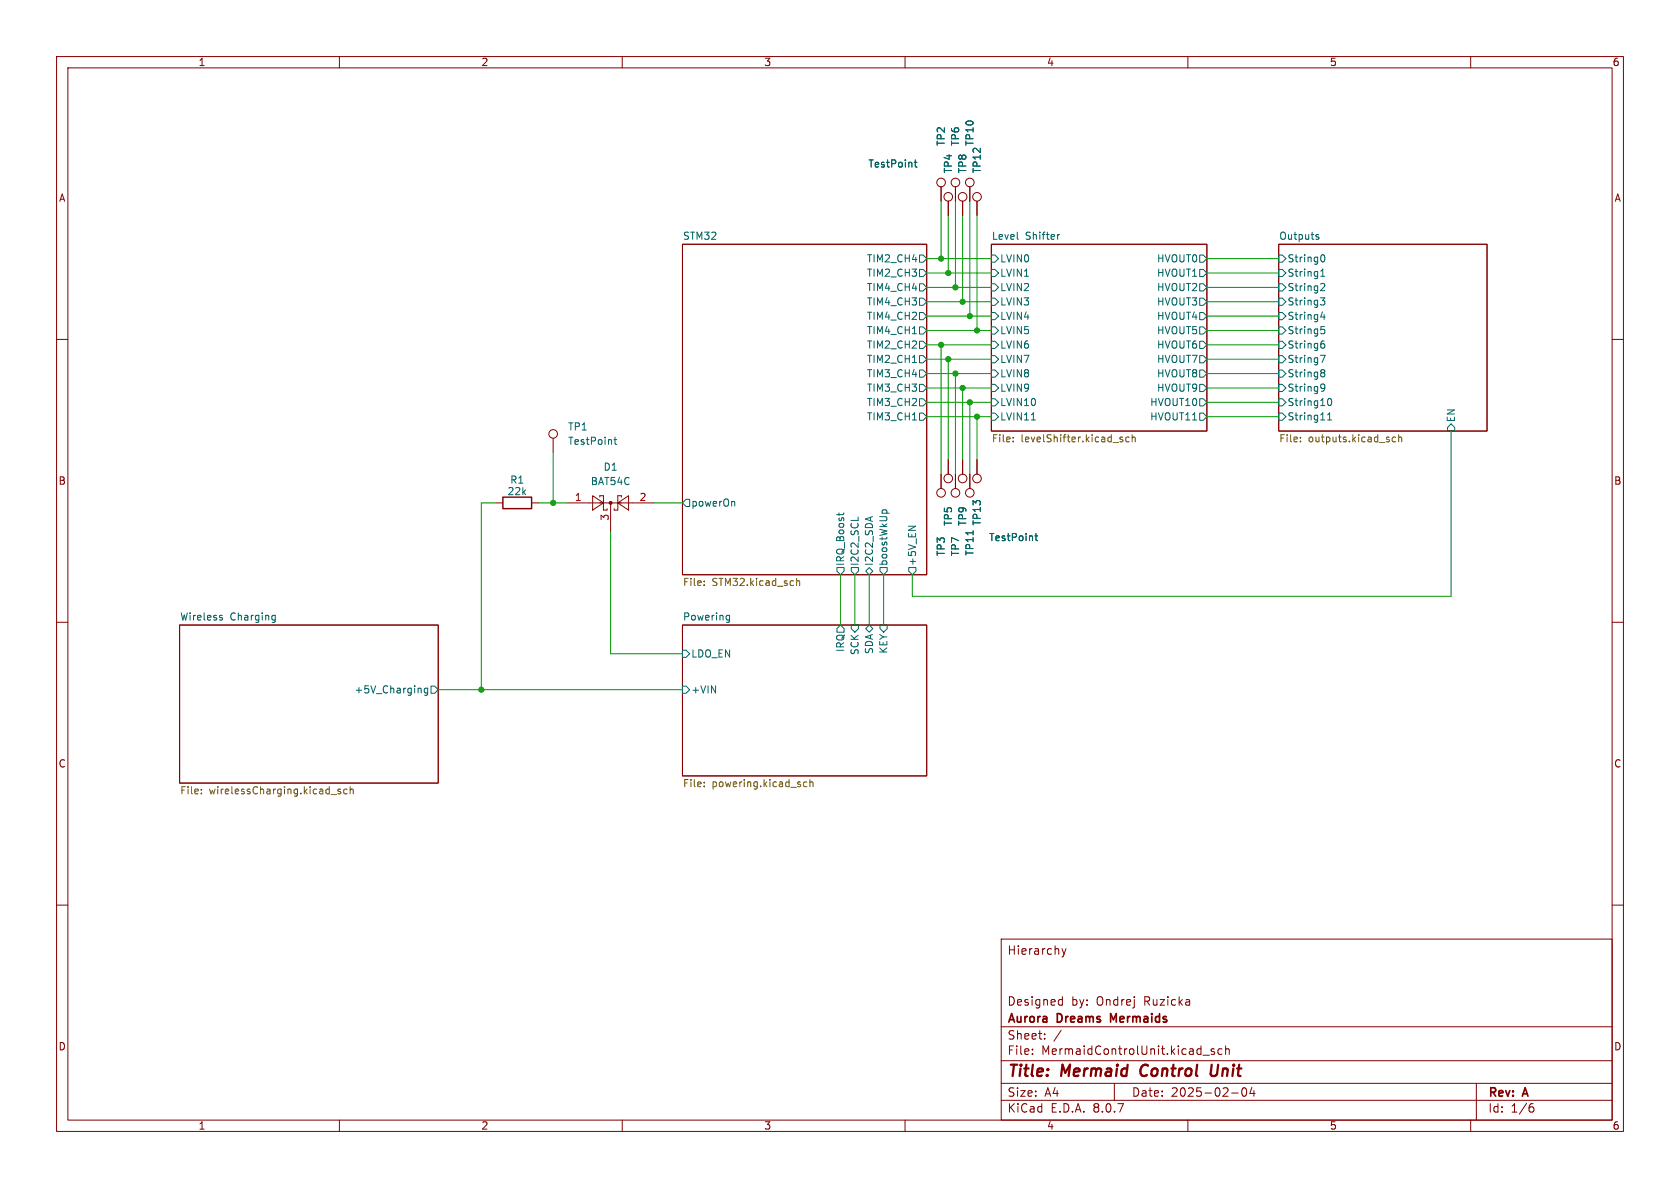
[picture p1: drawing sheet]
<svg xmlns="http://www.w3.org/2000/svg" width="297mm" height="210mm" viewBox="0 0 297 210" stroke-linecap="round" stroke-linejoin="round" font-family="sans-serif">
<g fill="none" stroke="#840000" stroke-width=".18">
<path d="M10 10h277v190h-277zM12 12h273v186h-273zM60 10v2M110 10v2M160 10v2M210 10v2M260 10v2M166.4 33v2.6M167.6 35.6v2.5M168.9 33v2.6M170.2 35.6v2.5M171.4 33v2.6"/>
<path d="M172.7 35.6v2.5M120.6 43.2h43.2v58.4h-43.2zM175.3 43.2h38.1v33h-38.1zM226.1 43.2h36.8v33h-36.8zM10 60h2M97.8 77.5v2.5M285 60h2M87.6 88.9h1.3M94 88.9h1.2M100.3 88.9h15.3M104.8 87.6l1.9 1.3-1.9 1.3zM106 87.9v-.3h.7v2.6h.6v-.3"/>
<path d="M107.9 88.9v5.1M109.2 88.9l1.9-1.3v2.6zM109.9 87.9v-.3h-.7v2.6h-.6v-.3M166.4 83.8v2.6M167.6 81.3v2.5M168.9 83.8v2.6M170.2 81.3v2.5M171.4 83.8v2.6M172.7 81.3v2.5M10 110h2M31.7 110.5h45.8v27.9h-45.8zM120.6 110.5h43.2v26.7h-43.2z"/>
<path d="M285 110h2M10 160h2M177 166h108v32h-108zM187.4 176.7l.4 .1M187.7 167.7l.4 1M187.8 176.2v1.5M187.8 177.6l-.4 .1M188.1 168.7l-.1 .4-.3 .1M188.5 167.7l-.4 1M285 160h2M60 198v2M110 198v2"/>
<path d="M160 198v2M177 194.5h108M177 191.5h108M177 187.5h108M177 181.5h108M182.5 186.3v.1M182.5 185.5v.1M184.7 183.6v.1M184.7 182.8v.1M187.6 182.1l-1.3 2M197 191.5v3M210 198v2"/>
<path d="M212.7 186.5h1.1M214.7 185.5l-.4-.1-.2 .2 .1 .2 .5 .2v.3h-.6M216 185.5l-.4-.1-.3 .3v.4l.2 .2h.5M216.7 185.5l.2-.1 .3 .1 .1 .9M216.7 184.9v1.5M217.7 193.2h1.2M219.7 192.4l.2-.1a.81 .81 0 0 1 .6 .6 .81 .81 0 0 1-.3 .8l-.2 .1a.81 .81 0 0 1-.3-1.4zM221.3 192.2l-.3 1.1h.9M221.7 192.8v1M260 198v2M261 191.5v6.5M270.6 195.7h.4l.2 .3-.1 .5-.5 .1"/>
<path d="M271 195.1l-.4 .1"/>
<circle cx="166.4" cy="32.3" r=".76"/>
<circle cx="167.6" cy="34.8" r=".76"/>
<circle cx="168.9" cy="32.3" r=".76"/>
<circle cx="170.2" cy="34.8" r=".76"/>
<circle cx="171.4" cy="32.3" r=".76"/>
<circle cx="172.7" cy="34.8" r=".76"/>
<circle cx="97.8" cy="76.7" r=".76"/>
<circle cx="166.4" cy="87.1" r=".76"/>
<circle cx="167.6" cy="84.6" r=".76"/>
<circle cx="168.9" cy="87.1" r=".76"/>
<circle cx="170.2" cy="84.6" r=".76"/>
<circle cx="171.4" cy="87.1" r=".76"/>
<circle cx="172.7" cy="84.6" r=".76"/>
</g>
<path d="M201.9 188.5a1.27 1.27 0 0 0 0 1.6M214.2 188.2l-.2 1.6 .2 .3a.66 .66 0 0 0 .8-.1" fill="none" stroke="#840000" stroke-width=".4"/>
<path d="M196.8 180.3l-.5-1.1v1.5" fill="none" stroke="#840000" stroke-width=".3"/>
<g fill="none" stroke="#006464" stroke-width=".18">
<path d="M161.6 28.7h.5M161.8 28.3v1.1l.3 .1M161.3 59h.7M162.6 52.7h.6l.6 .6-.6 .7h-.6zM162.6 50.2h.6l.6 .6-.6 .6h-.6zM162.6 57.8h.6l.6 .6-.6 .7h-.6zM162.6 55.2h.6l.6 .7-.6 .6h-.6zM162.6 45.1h.6l.6 .6-.6 .7h-.6zM162.6 47.6h.6l.6 .7-.6 .6h-.6zM175.3 50.2h.6l.6 .6-.6 .6h-.6zM175.3 52.7h.6l.6 .6-.6 .7h-.6zM175.3 47.6h.6l.6 .7-.6 .6h-.6z"/>
<path d="M175.3 45.1h.6l.6 .6-.6 .7h-.6zM175.3 55.2h.6l.6 .7-.6 .6h-.6zM175.3 57.8h.6l.6 .6-.6 .7h-.6zM179.9 42.2l.1 .1M187.3 41.5l-.3 .2M212.1 50.2h.6l.7 .6-.7 .6h-.6zM212.1 52.7h.6l.7 .6-.7 .7h-.6zM212.1 47.6h.6l.7 .7-.7 .6h-.6zM212.1 45.1h.6l.7 .6-.7 .7h-.6zM212.1 55.2h.6l.7 .7-.7 .6h-.6zM212.1 57.8h.6l.7 .6-.7 .7h-.6zM226.1 57.8h.6l.6 .6-.6 .7h-.6z"/>
<path d="M226.1 55.2h.6l.6 .7-.6 .6h-.6zM226.1 47.6h.6l.6 .7-.6 .6h-.6zM226.1 45.1h.6l.6 .6-.6 .7h-.6zM226.1 52.7h.6l.6 .6-.6 .7h-.6zM226.1 50.2h.6l.6 .6-.6 .6h-.6zM232.7 41.8l.5 .3-.1 .1-.3 .1M232.7 41.5h.4M233.4 52.6h.8l-.4 .5 .4 .2v.4l-.2 .2h-.4M233.5 48.8h.7M233.5 47.9l.3-.3v1.2M233.5 57.7h.7M233.5 50.2l.5-.1 .2 .4-.8 .9h.8"/>
<path d="M233.7 58.2h.3l.2 .3-.1 .4-.4 .1M233.7 45.1l.1-.1a.68 .68 0 0 1 .4 .7 .68 .68 0 0 1-.4 .6l-.1-.1M233.8 55.1l-.3 .9h.8M234.1 55.6v.9M108.5 77.7h.5M108.7 77.3v1.1l.3 .2M161.3 74.2h.7M161.3 64.1h.7M162.6 65.4h.6l.6 .6-.6 .7h-.6zM162.6 67.9h.6l.6 .7-.6 .6h-.6zM162.6 60.3h.6l.6 .7-.6 .6h-.6zM162.6 73h.6l.6 .7-.6 .6h-.6z"/>
<path d="M162.6 70.5h.6l.6 .6-.6 .7h-.6zM162.6 62.9h.6l.6 .6-.6 .6h-.6zM175.3 60.3h.6l.6 .7-.6 .6h-.6zM175.3 62.9h.6l.6 .6-.6 .6h-.6zM175.3 70.5h.6l.6 .6-.6 .7h-.6zM175.3 73h.6l.6 .7-.6 .6h-.6zM175.3 65.4h.6l.6 .6-.6 .7h-.6zM175.3 67.9h.6l.6 .7-.6 .6h-.6zM182.3 74.2h.7M212.1 60.3h.6l.7 .7-.7 .6h-.6zM212.1 62.9h.6l.7 .6-.7 .6h-.6zM212.1 70.5h.6l.7 .6-.7 .7h-.6z"/>
<path d="M212.1 73h.6l.7 .7-.7 .6h-.6zM212.1 65.4h.6l.7 .6-.7 .7h-.6zM212.1 67.9h.6l.7 .7-.7 .6h-.6zM226.1 73h.6l.6 .7-.6 .6h-.6zM226.1 70.5h.6l.6 .6-.6 .7h-.6zM226.1 62.9h.6l.6 .6-.6 .6h-.6zM226.1 60.3h.6l.6 .7-.6 .6h-.6zM226.1 67.9h.6l.6 .7-.6 .6h-.6zM226.1 65.4h.6l.6 .6-.6 .7h-.6zM233.4 62.8h.9l-.6 1.3M233.6 60.8h.4l.2 .2-.1 .5h-.5M233.6 65.4l.4-.1 .2 .2v.2l-.2 .2"/>
<path d="M233.6 68l.4-.1 .2 .1a.84 .84 0 0 1-.4 1.2h-.2M233.6 65.8l.1 .1M233.7 65.9h.3M233.7 65.9l-.1 .1M234 65.9l.2 .2v.4l-.2 .1h-.4M234.1 60.3l-.4 .1M234.2 68.4l-.2 .3-.4-.1M234.7 74.2h.7M234.7 73.3l.4-.3v1.2M234.8 70.6l.2-.2a.68 .68 0 0 1 .4 .7 .68 .68 0 0 1-.4 .6l-.2-.1-.1-.4zM256.5 74.9l.7 .7v.6h-1.3v-.6zM121.3 88.3h.6v1.2h-.6l-.7-.6z"/>
<path d="M129.7 88.6l.2 .2v.7M148.3 90.7v.4M149.2 90.7l-.1 .2M151.7 91.4v.6M155.9 90.6l.1-.4 .2-.1 .5 .1 .1 .4M172 93.8v.8M183 94.7h.5M183.1 94.3v1.1l.4 .2M39 109.2l.3 .1v.1l-.1 .2h-.3M39 108.8h.3M48.3 108.8h.4M48.7 108.8v1l-.2 .2h-.3"/>
<path d="M48.7 109.6h-.4M120.6 114.9h.7l.6 .7-.6 .6h-.7zM128.5 109.6h.5M128.5 108.8h.5M129 108.8v1l-.3 .2h-.3M148 100.3h1.2v.7l-.6 .6-.6-.6zM148.6 110.5l.6 .6v.7h-1.2v-.7zM150.5 100.3h1.3v.7l-.7 .6-.6-.6zM150.5 110.5h1.3v.6l-.7 .7-.6-.7zM153 101l.7-.7 .6 .7-.6 .6zM153 111.1l.7-.6 .6 .6-.6 .7zM155.6 100.3h1.2v.7l-.6 .6-.6-.6z"/>
<path d="M155.6 110.5h1.2v.6l-.6 .7-.6-.7zM160.7 100.3h1.2v.7l-.6 .6-.6-.6zM74.4 121.7l.1 .8M75.6 121.7v1l-.2 .2h-.3M75.6 121.7h-.4l-.2 .2 .1 .5h.5M76.2 121.3h.6l.7 .6-.7 .7h-.6zM120.6 121.3h.7l.6 .6-.6 .7h-.7z"/>
</g>
<g fill="none" stroke="#725600" stroke-width=".18">
<path d="M179.1 78v.1M179.1 77.3v.1M198 77.6l.5 .1v.2l-.2 .2-.3-.1M198 77.3h.5M199.6 77.3h-.4l-.2 .2 .1 .5h.5M200.2 77.4l.1-.1h.3l.1 .8M200.2 76.8v1.3M229.9 78v.1M229.9 77.3v.1M246.7 77.3h-.3l-.3 .2 .1 .5h.5M247.3 77.4l.1-.1h.3l.1 .8M247.3 76.8v1.3"/>
<path d="M124.5 103.4v.1M124.5 102.7v.1M140.8 102.2v1.3M140.8 102.8l.2-.1h.3l.1 .8M35.6 139.6v.1M60.2 139.6l-.3-.1-.2 .2 .1 .2 .4 .1v.3h-.5M61.4 139.6l-.4-.1-.2 .2 .1 .6h.5M61.9 139.6l.2-.1 .3 .1 .1 .7M61.9 139.1v1.2M124.5 138.3v.1M124.5 138.9v.2M142.6 138.3l-.3-.1-.3 .3 .2 .5h.4"/>
<path d="M143.2 138.3l.2-.1 .3 .1v.8M143.2 137.8v1.3M35.6 140.2v.1M58.5 140.5h1"/>
</g>
<circle cx="107.9" cy="88.9" r=".25" fill="#840000" stroke="#840000" stroke-width=".18"/>
<path d="M88.9 87.9h5.1v2h-5.1z" fill="none" stroke="#840000" stroke-width=".25"/>
<g fill="none" stroke="#009600" stroke-width=".18">
<path d="M166.4 35.6v10.1M167.6 38.1v10.2M168.9 35.6v15.2M170.2 38.1v15.2M171.4 35.6v20.3M172.7 38.1v20.3M163.8 50.8h11.5M163.8 45.7h11.5M163.8 48.3h11.5M163.8 55.9h11.5M163.8 53.3h11.5M163.8 58.4h11.5"/>
<path d="M213.4 50.8h12.7M213.4 45.7h12.7M213.4 48.3h12.7M213.4 55.9h12.7M213.4 53.3h12.7M213.4 58.4h12.7M163.8 71.1h11.5M163.8 66h11.5M163.8 68.6h11.5M163.8 61h11.5M163.8 73.7h11.5M163.8 63.5h11.5"/>
<path d="M166.4 61v22.8M167.6 63.5v17.8M168.9 66v17.8M170.2 68.6v12.7M171.4 71.1v12.7M172.7 73.7v7.6M213.4 71.1h12.7M213.4 66h12.7M213.4 68.6h12.7M213.4 61h12.7M213.4 73.7h12.7M213.4 63.5h12.7"/>
<path d="M256.5 76.2v29.2h-95.2v-3.8M87.6 88.9h-2.5v33M95.2 88.9h5.1M97.8 80v8.9M107.9 94v21.6h12.7M115.6 88.9h5M148.6 101.6v8.9M151.1 101.6v8.9M153.7 101.6v8.9M156.2 101.6v8.9M77.5 121.9h43.1"/>
</g>
<g fill="#009600" stroke="#009600" stroke-width=".18">
<circle cx="170.2" cy="68.6" r=".46"/>
<circle cx="172.7" cy="73.7" r=".46"/>
<circle cx="167.6" cy="63.5" r=".46"/>
<circle cx="166.4" cy="61" r=".46"/>
<circle cx="168.9" cy="66" r=".46"/>
<circle cx="171.4" cy="71.1" r=".46"/>
<circle cx="97.8" cy="88.9" r=".46"/>
<circle cx="85.1" cy="121.9" r=".46"/>
<circle cx="166.4" cy="45.7" r=".46"/>
<circle cx="168.9" cy="50.8" r=".46"/>
<circle cx="167.6" cy="48.3" r=".46"/>
<circle cx="172.7" cy="58.4" r=".46"/>
<circle cx="171.4" cy="55.9" r=".46"/>
<circle cx="170.2" cy="53.3" r=".46"/>
</g>
<g font-size="2.8" fill="#840000">
<text x="178" y="190.9">Title:</text>
<text x="187.7" y="190.9">Mermaid</text>
<text x="202.5" y="190.9">Control</text>
<text x="215.6" y="190.9">Unit</text>
</g>
<g font-size="2.1" fill="#840000">
<text x="178" y="169">Hierarchy</text>
<text x="178" y="178">Designed</text>
<text x="189.4" y="178">by:</text>
<text x="193.9" y="178">Ondrej</text>
<text x="202.4" y="178">Ruzicka</text>
<text x="178" y="184">Sheet:</text>
<text x="178" y="181.2">Aurora</text>
<text x="187" y="181.2">Dreams</text>
<text x="197" y="181.2">Mermaids</text>
<text x="178" y="186.7">File:</text>
<text x="184.1" y="186.7">MermaidControlUnit.kicad_sch</text>
<text x="178" y="196.9">KiCad</text>
<text x="178" y="194.1">Size:</text>
<text x="184.7" y="194.1">A4</text>
<text x="185.7" y="196.9">E.D.A.</text>
<text x="193.3" y="196.9">8.0.7</text>
<text x="200" y="194.1">Date:</text>
<text x="207" y="194.1">2025-02-04</text>
<text x="263" y="194.3">Rev:</text>
<text x="263" y="196.9">Id:</text>
<text x="267.1" y="196.9">1/6</text>
<text x="269.4" y="194.3">A</text>
</g>
<g font-size="1.8" fill="#840000">
<text x="35" y="11.9">1</text>
<text x="85" y="11.9">2</text>
<text x="135" y="11.9">3</text>
<text x="185" y="11.9">4</text>
<text x="235" y="11.9">5</text>
<text x="285" y="11.9">6</text>
<text x="10.3" y="35.9">A</text>
<text x="285.3" y="35.9">A</text>
<text x="10.3" y="85.9">B</text>
<text x="285.3" y="85.9">B</text>
<text x="10.3" y="135.9">C</text>
<text x="285.3" y="135.9">C</text>
<text x="10.3" y="185.9">D</text>
<text x="285.3" y="185.9">D</text>
<text x="35" y="199.9">1</text>
<text x="85" y="199.9">2</text>
<text x="135" y="199.9">3</text>
<text x="185" y="199.9">4</text>
<text x="235" y="199.9">5</text>
<text x="285" y="199.9">6</text>
</g>
<g font-size="1.8" fill="#006464">
<text x="153.4" y="29.8">TestPoint</text>
<text x="167.2" y="25.9" transform="rotate(-90 167.2 25.9)">TP2</text>
<text x="169.8" y="25.9" transform="rotate(-90 169.8 25.9)">TP6</text>
<text x="172.3" y="25.9" transform="rotate(-90 172.3 25.9)">TP10</text>
<text x="168.5" y="30.7" transform="rotate(-90 168.5 30.7)">TP4</text>
<text x="171" y="30.7" transform="rotate(-90 171 30.7)">TP8</text>
<text x="173.6" y="30.7" transform="rotate(-90 173.6 30.7)">TP12</text>
<text x="120.6" y="42.5">STM32</text>
<text x="153.2" y="46.6">TIM2_CH4</text>
<text x="175.3" y="42.5">Level</text>
<text x="176.7" y="46.6">LVIN0</text>
<text x="181.3" y="42.5">Shifter</text>
<text x="204.4" y="46.6">HVOUT0</text>
<text x="226.1" y="42.5">Outputs</text>
<text x="227.5" y="46.6">String0</text>
<text x="153.2" y="51.7">TIM4_CH4</text>
<text x="153.2" y="49.1">TIM2_CH3</text>
<text x="176.7" y="51.7">LVIN2</text>
<text x="176.7" y="49.1">LVIN1</text>
<text x="204.4" y="51.7">HVOUT2</text>
<text x="204.4" y="49.1">HVOUT1</text>
<text x="227.5" y="49.1">String1</text>
<text x="227.5" y="51.7">String2</text>
<text x="153.2" y="54.2">TIM4_CH3</text>
<text x="153.2" y="59.3">TIM4_CH1</text>
<text x="153.2" y="56.7">TIM4_CH2</text>
<text x="176.7" y="54.2">LVIN3</text>
<text x="176.7" y="56.7">LVIN4</text>
<text x="176.7" y="59.3">LVIN5</text>
<text x="204.4" y="54.2">HVOUT3</text>
<text x="204.4" y="56.7">HVOUT4</text>
<text x="204.4" y="59.3">HVOUT5</text>
<text x="227.5" y="59.3">String5</text>
<text x="227.5" y="56.7">String4</text>
<text x="227.5" y="54.2">String3</text>
<text x="153.2" y="61.8">TIM2_CH2</text>
<text x="153.2" y="64.4">TIM2_CH1</text>
<text x="176.7" y="61.8">LVIN6</text>
<text x="176.7" y="64.4">LVIN7</text>
<text x="204.4" y="61.8">HVOUT6</text>
<text x="204.4" y="64.4">HVOUT7</text>
<text x="227.5" y="64.4">String7</text>
<text x="227.5" y="61.8">String6</text>
<text x="153.2" y="66.9">TIM3_CH4</text>
<text x="153.2" y="69.4">TIM3_CH3</text>
<text x="153.2" y="72">TIM3_CH2</text>
<text x="176.7" y="72">LVIN10</text>
<text x="176.7" y="66.9">LVIN8</text>
<text x="176.7" y="69.4">LVIN9</text>
<text x="203.2" y="72">HVOUT10</text>
<text x="204.4" y="66.9">HVOUT8</text>
<text x="204.4" y="69.4">HVOUT9</text>
<text x="227.5" y="72">String10</text>
<text x="227.5" y="69.4">String9</text>
<text x="227.5" y="66.9">String8</text>
<text x="100.3" y="76.3">TP1</text>
<text x="153.2" y="74.5">TIM3_CH1</text>
<text x="176.7" y="74.5">LVIN11</text>
<text x="203.2" y="74.5">HVOUT11</text>
<text x="227.5" y="74.5">String11</text>
<text x="257.4" y="74.7" transform="rotate(-90 257.4 74.7)">EN</text>
<text x="100.3" y="78.8">TestPoint</text>
<text x="106.6" y="83.4">D1</text>
<text x="89.6" y="87.7">22k</text>
<text x="90.1" y="85.7">R1</text>
<text x="104.3" y="86">BAT54C</text>
<text x="122.1" y="89.8">powerOn</text>
<text x="168.5" y="93.1" transform="rotate(-90 168.5 93.1)">TP5</text>
<text x="171" y="93.1" transform="rotate(-90 171 93.1)">TP9</text>
<text x="173.6" y="93" transform="rotate(-90 173.6 93)">TP13</text>
<text x="174.8" y="95.9">TestPoint</text>
<text x="149.5" y="100.1" transform="rotate(-90 149.5 100.1)">IRQ_Boost</text>
<text x="152" y="100.1" transform="rotate(-90 152 100.1)">I2C2_SCL</text>
<text x="154.5" y="100.1" transform="rotate(-90 154.5 100.1)">I2C2_SDA</text>
<text x="157.1" y="100.1" transform="rotate(-90 157.1 100.1)">boostWkUp</text>
<text x="162.2" y="100.1" transform="rotate(-90 162.2 100.1)">+5V_EN</text>
<text x="167.2" y="98.4" transform="rotate(-90 167.2 98.4)">TP3</text>
<text x="169.8" y="98.4" transform="rotate(-90 169.8 98.4)">TP7</text>
<text x="172.3" y="98.3" transform="rotate(-90 172.3 98.3)">TP11</text>
<text x="31.7" y="109.8">Wireless</text>
<text x="40.7" y="109.8">Charging</text>
<text x="120.6" y="109.8">Powering</text>
<text x="122.1" y="116.4">LDO_EN</text>
<text x="149.5" y="115.4" transform="rotate(-90 149.5 115.4)">IRQ</text>
<text x="152" y="115.9" transform="rotate(-90 152 115.9)">SCK</text>
<text x="154.5" y="115.7" transform="rotate(-90 154.5 115.7)">SDA</text>
<text x="157.1" y="115.7" transform="rotate(-90 157.1 115.7)">KEY</text>
<text x="62.6" y="122.8">+5V_Charging</text>
<text x="122.1" y="122.8">+VIN</text>
</g>
<g font-size="1.8" fill="#725600">
<text x="175.3" y="78.5">File:</text>
<text x="180.5" y="78.5">levelShifter.kicad_sch</text>
<text x="226.1" y="78.5">File:</text>
<text x="231.3" y="78.5">outputs.kicad_sch</text>
<text x="120.6" y="103.9">File:</text>
<text x="125.9" y="103.9">STM32.kicad_sch</text>
<text x="31.7" y="140.7">File:</text>
<text x="37" y="140.7">wirelessCharging.kicad_sch</text>
<text x="120.6" y="139.5">File:</text>
<text x="125.9" y="139.5">powering.kicad_sch</text>
</g>
<g font-size="1.8" fill="#a90000">
<text x="101.5" y="88.6">1</text>
<text x="113" y="88.6">2</text>
<text x="107.7" y="92.1" transform="rotate(-90 107.7 92.1)">3</text>
</g>
</svg>
